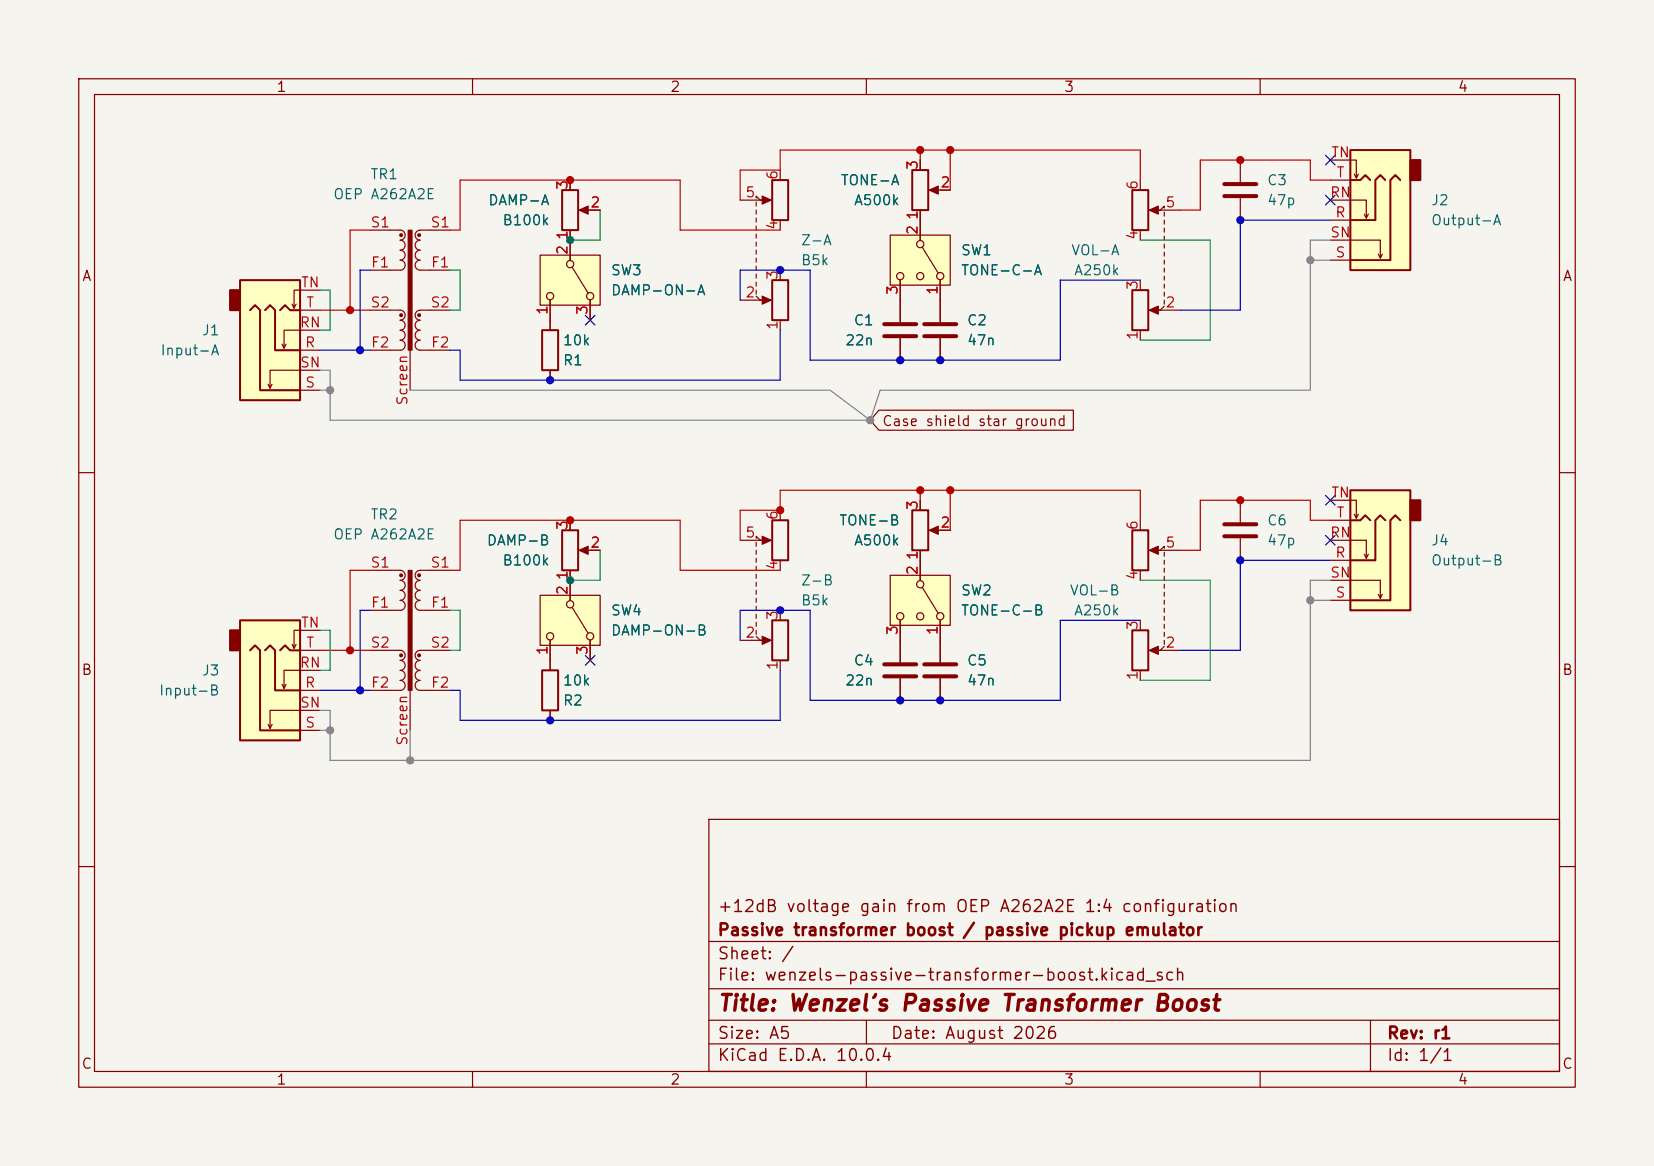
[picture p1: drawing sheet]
<svg xmlns="http://www.w3.org/2000/svg" width="210mm" height="148mm" viewBox="0 0 210 148" stroke-linecap="round" stroke-linejoin="round" font-family="sans-serif">
<path d="M0 0h210v148h-210z" fill="#f5f4ef" stroke="#f5f4ef" stroke-width=".13"/>
<g fill="none" stroke="#840000" stroke-width=".15">
<path d="M10 10h190v128h-190zM12 12h186v124h-186zM60 10v2M110 10v2M160 10v2M10 60h2M47 72.4h3.8a.64 .64 0 0 1 .6 .6 .64 .64 0 0 1-.6 .7 .64 .64 0 0 1 .6 .6 .64 .64 0 0 1-.6 .6 .64 .64 0 0 1 .6 .7 .64 .64 0 0 1-.6 .6 .64 .64 0 0 1 .6 .6 .64 .64 0 0 1-.6 .7h-3.8M57.1 72.4h-3.8a.63 .63 0 0 0-.6 .6 .63 .63 0 0 0 .6 .7 .64 .64 0 0 0-.6 .6 .64 .64 0 0 0 .6 .6 .64 .64 0 0 0-.6 .7 .64 .64 0 0 0 .6 .6 .64 .64 0 0 0-.6 .6 .64 .64 0 0 0 .6 .7h3.8M198 60h2M47 82.6h3.8a.64 .64 0 0 1 .6 .6 .64 .64 0 0 1-.6 .6 .64 .64 0 0 1 .6 .7 .64 .64 0 0 1-.6 .6 .64 .64 0 0 1 .6 .6 .64 .64 0 0 1-.6 .7 .64 .64 0 0 1 .6 .6 .64 .64 0 0 1-.6 .6h-3.8M52.1 85.1v7.6M57.1 82.6h-3.8a.63 .63 0 0 0-.6 .6 .63 .63 0 0 0 .6 .6 .64 .64 0 0 0-.6 .7 .64 .64 0 0 0 .6 .6 .64 .64 0 0 0-.6 .6 .64 .64 0 0 0 .6 .7 .64 .64 0 0 0-.6 .6 .64 .64 0 0 0 .6 .6h3.8"/>
<path d="M10 110h2M90 104h108v32h-108zM90 119.5h108M198 110h2M60 136v2M90 132.5h108M90 129.5h108M90 125.5h108M110 136v2M110 129.5v3M160 136v2M174 129.5v6.5"/>
</g>
<path d="M51.8 72.4h.5v15.2h-.5z" fill="#840000" stroke="#840000" stroke-width=".13"/>
<g fill="none" stroke="#840000" stroke-width=".25">
<circle cx="50.9" cy="73" r=".13"/>
<circle cx="53.2" cy="73" r=".13"/>
<circle cx="50.9" cy="83.2" r=".13"/>
<circle cx="53.2" cy="83.2" r=".13"/>
</g>
<path d="M68.6 32.4h7.6v6.3h-7.6z" fill="#ffffc2"/>
<g fill="none" stroke="#840000" stroke-width=".15">
<path d="M47 29.2h3.8a.64 .64 0 0 1 .6 .6 .64 .64 0 0 1-.6 .7M47 39.4h3.8a.64 .64 0 0 1 .6 .6 .64 .64 0 0 1-.6 .6M47 34.3h3.8M50.8 31.8a.64 .64 0 0 1 .6 .6 .64 .64 0 0 1-.6 .6M50.8 33a.64 .64 0 0 1 .6 .7 .64 .64 0 0 1-.6 .6M50.8 30.5a.64 .64 0 0 1 .6 .6 .64 .64 0 0 1-.6 .7M53.3 29.2a.63 .63 0 0 0-.6 .6 .63 .63 0 0 0 .6 .7M53.3 30.5a.63 .63 0 0 0-.6 .6 .63 .63 0 0 0 .6 .7M53.3 31.8a.63 .63 0 0 0-.6 .6 .63 .63 0 0 0 .6 .6M53.3 33a.63 .63 0 0 0-.6 .7 .63 .63 0 0 0 .6 .6h3.8M53.3 39.4a.63 .63 0 0 0-.6 .6 .63 .63 0 0 0 .6 .6M53.3 29.2h3.8"/>
<path d="M53.3 39.4h3.8M68.6 32.4h7.6v6.3h-7.6zM69.8 38.1v2.5M72.4 30.5v2.5M72.6 33.9l2.1 3.3M74.9 38.1v2.5M47 44.5h3.8M50.8 41.9a.64 .64 0 0 1 .6 .6 .64 .64 0 0 1-.6 .7M50.8 43.2a.64 .64 0 0 1 .6 .6 .64 .64 0 0 1-.6 .7M50.8 40.6a.64 .64 0 0 1 .6 .7 .64 .64 0 0 1-.6 .6M52.1 41.9v7.6M53.3 40.6a.63 .63 0 0 0-.6 .7 .63 .63 0 0 0 .6 .6"/>
<path d="M53.3 41.9a.63 .63 0 0 0-.6 .6 .63 .63 0 0 0 .6 .7M53.3 43.2a.63 .63 0 0 0-.6 .6 .63 .63 0 0 0 .6 .7h3.8M94 68.6h3.5M96 68.3v-.2l.5 .5M96 68.8v.5M96 69.9v.5M96 70.9v.5M96 71.9v.5M96 72.9v.5M96 73.9v.5M96 74.9v.5M96 75.9v.6"/>
<path d="M96 77v.5M96 78v.5M96 79v.5M99.1 64.8v1.2M99.1 71.1v1.3M99.1 77.5v1.2M94 81.3h3.5M96 80.8l.5 .5M96 80v.5M99.1 83.8v1.3"/>
<circle cx="69.8" cy="37.6" r=".46"/>
<circle cx="72.4" cy="33.5" r=".46"/>
<circle cx="74.9" cy="37.6" r=".46"/>
</g>
<g fill="none" stroke="#840000" stroke-width=".25">
<path d="M98 78.7h2.1v5.1h-2.1zM98 66h2.1v5.1h-2.1z"/>
<circle cx="50.9" cy="29.8" r=".13"/>
<circle cx="53.2" cy="29.8" r=".13"/>
<circle cx="50.9" cy="40" r=".13"/>
<circle cx="53.2" cy="40" r=".13"/>
</g>
<g fill="#840000" stroke="#840000" stroke-width=".15">
<path d="M96.8 80.8l1.1 .5-1.1 .5z"/>
<path d="M96.8 68.1l1.1 .5-1.1 .5z"/>
</g>
<path d="M51.8 29.2h.5v15.3h-.5z" fill="#840000" stroke="#840000" stroke-width=".13"/>
<path d="M30.5 35.6h7.6v15.2h-7.6z" fill="#ffffc2"/>
<path d="M29.2 36.8h1.3v2.6h-1.3z" fill="#840000" stroke="#840000" stroke-width=".25"/>
<path d="M30.5 35.6h7.6v15.2h-7.6zM31.7 39.4l.7-.7 .6 .7v10.1h5.1M33.7 39.4l.6-.7 .6 .7v5.1h3.2M35.6 39.4l.6-.7 .6 .7h1.3M98 35.6h2.1v5h-2.1zM98 22.9h2.1v5h-2.1z" fill="none" stroke="#840000" stroke-width=".25"/>
<g fill="none" stroke="#840000" stroke-width=".15">
<path d="M37.6 38.6l-.3 .5M38.1 39.4h2.5M40.6 36.8h-3.3v2.3l-.2-.5M94 38.1h3.5M94 25.4h3.5M96 25.1v-.2l.5 .5M96 37.6l.5 .5M96 25.7v.5M96 26.7v.5M96 27.7v.5M96 28.7v.5M96 29.7v.5"/>
<path d="M96 30.7v.5M96 31.8v.5M96 32.8v.5M96 33.8v.5M96 34.8v.5M96 35.8v.5M96 36.8v.5M99.1 21.6v1.3M99.1 27.9v1.3M99.1 34.3v1.3M119.4 38.1v2.8M34.5 48.8l-.2 .5"/>
<path d="M36.3 43.7l-.2 .5M38.1 44.5h2.5M38.1 49.5h2.5M40.6 47h-6.3v2.3l-.3-.5M40.6 41.9h-4.5v2.3l-.3-.5M99.1 40.6v1.3M119.4 42.9v2.8"/>
</g>
<g fill="#840000" stroke="#840000" stroke-width=".15">
<path d="M96.8 37.6l1.1 .5-1.1 .5z"/>
<path d="M96.8 24.9l1.1 .5-1.1 .5z"/>
</g>
<path d="M117.3 41.1h4.1M117.3 42.7h4.1" fill="none" stroke="#840000" stroke-width=".51"/>
<path d="M113 29.8h7.6v6.4h-7.6z" fill="#ffffc2"/>
<g fill="none" stroke="#840000" stroke-width=".15">
<path d="M113 29.8h7.6v6.4h-7.6zM114.3 35.6v5.3M116.8 27.9v2.6M117.1 31.4l2 3.3M119.4 35.6v2.5M114.3 42.9v2.8M69.8 83.8v1.3M69.8 90.2v1.2"/>
<circle cx="114.3" cy="35.1" r=".46"/>
<circle cx="116.8" cy="35.1" r=".46"/>
<circle cx="116.8" cy="31" r=".46"/>
<circle cx="119.4" cy="35.1" r=".46"/>
</g>
<path d="M112.3 41.1h4M112.3 42.7h4" fill="none" stroke="#840000" stroke-width=".51"/>
<path d="M68.8 85.1h2.1v5.1h-2.1z" fill="none" stroke="#840000" stroke-width=".25"/>
<path d="M68.6 75.6h7.6v6.3h-7.6z" fill="#ffffc2"/>
<g fill="none" stroke="#840000" stroke-width=".15">
<path d="M116.8 20.3v1.3M116.8 26.7v1.2M118.4 24.1h2.2M144.8 22.9v1.2M144.8 29.2v1.3M144.8 35.6v1.2M146.3 39.4h3.6M146.3 26.7h3.6M147.8 26.4v-.2l-.5 .5M147.8 38.9l-.5 .5M147.8 26.9v.5M147.8 27.9v.5"/>
<path d="M147.8 29v.5M147.8 30v.5M147.8 31v.5M147.8 32v.5M147.8 33v.5M147.8 34v.5M147.8 35.1v.5M147.8 36.1v.5M147.8 37.1v.5M147.8 38.1v.5M157.5 20.3v2.8M157.5 25.1v2.8"/>
<path d="M144.8 41.9v1.3M68.6 75.6h7.6v6.3h-7.6zM72.4 66v1.3M72.4 72.4v3.8M72.6 77.1l2.1 3.3M73.9 69.9h2.3M116.8 63.5v1.3M116.8 69.9v1.2M118.4 67.3h2.2M69.8 81.3v2.5M74.9 81.3v2.5"/>
<circle cx="72.4" cy="76.7" r=".46"/>
<circle cx="69.8" cy="80.8" r=".46"/>
<circle cx="74.9" cy="80.8" r=".46"/>
</g>
<path d="M115.8 21.6h2.1v5.1h-2.1zM143.8 36.8h2v5.1h-2zM143.8 24.1h2v5.1h-2zM71.4 67.3h2v5.1h-2zM115.8 64.8h2.1v5.1h-2.1z" fill="none" stroke="#840000" stroke-width=".25"/>
<g fill="#840000" stroke="#840000" stroke-width=".15">
<path d="M118 67.3l1.1-.5v1z"/>
<path d="M73.5 69.9l1.2-.6v1.1z"/>
<path d="M145.9 39.4l1.2-.5v1z"/>
<path d="M145.9 26.7l1.2-.5v1z"/>
<path d="M118 24.1l1.1-.5v1z"/>
</g>
<path d="M155.4 23.4h4.1M155.4 24.9h4.1" fill="none" stroke="#840000" stroke-width=".51"/>
<path d="M171.4 19.1h7.7v15.2h-7.7z" fill="#ffffc2"/>
<path d="M179.1 20.3h1.2v2.6h-1.2z" fill="#840000" stroke="#840000" stroke-width=".25"/>
<path d="M171.4 19.1h7.7v15.2h-7.7zM171.4 22.9h1.3l.7-.7 .6 .7M175.9 22.9l-.6-.7-.7 .7v5h-3.2M177.8 22.9l-.6-.7-.7 .7v10.1h-5.1" fill="none" stroke="#840000" stroke-width=".25"/>
<path d="M168.9 30.5h6.4v2.3l.2-.5M168.9 25.4h4.6v2.3l.2-.5M168.9 20.3h3.3v2.3l.3-.5M168.9 27.9h2.5M168.9 33h2.5M168.9 22.9h2.5M172 22.1l.2 .5M173.2 27.2l.3 .5M175 32.3l.3 .5" fill="none" stroke="#840000" stroke-width=".15"/>
<path d="M171.4 62.2h7.7v15.3h-7.7z" fill="#ffffc2"/>
<path d="M179.1 63.5h1.2v2.5h-1.2z" fill="#840000" stroke="#840000" stroke-width=".25"/>
<path d="M143.8 67.3h2v5.1h-2zM171.4 62.2h7.7v15.3h-7.7zM171.4 66h1.3l.7-.6 .6 .6M175.9 66l-.6-.6-.7 .6v5.1h-3.2M177.8 66l-.6-.6-.7 .6v10.2h-5.1M143.8 80h2v5.1h-2z" fill="none" stroke="#840000" stroke-width=".25"/>
<g fill="none" stroke="#840000" stroke-width=".15">
<path d="M144.8 66v1.3M144.8 72.4v1.3M144.8 78.7v1.3M146.3 69.9h3.6M147.8 69.6v-.3l-.5 .6M147.8 70.1v.5M147.8 71.1v.5M147.8 72.1v.5M147.8 73.2v.5M147.8 74.2v.5M147.8 75.2v.5M147.8 76.2v.5"/>
<path d="M147.8 77.2v.5M147.8 78.2v.5M147.8 79.2v.6M157.5 63.5v2.8M157.5 68.3v2.8M168.9 73.7h6.4v2.2l.2-.5M168.9 68.6h4.6v2.3l.2-.5M168.9 63.5h3.3v2.3l.3-.5M168.9 71.1h2.5M168.9 76.2h2.5M168.9 66h2.5M172 65.3l.2 .5"/>
<path d="M173.2 70.4l.3 .5M175 75.4l.3 .5M144.8 85.1v1.3M146.3 82.6h3.6M147.8 82l-.5 .6M147.8 80.3v.5M147.8 81.3v.5"/>
</g>
<path d="M155.4 66.5h4.1M155.4 68.1h4.1" fill="none" stroke="#840000" stroke-width=".51"/>
<g fill="#840000" stroke="#840000" stroke-width=".15">
<path d="M145.9 82.6l1.2-.6v1.1z"/>
<path d="M145.9 69.9l1.2-.6v1.1z"/>
</g>
<path d="M30.5 78.7h7.6v15.3h-7.6z" fill="#ffffc2"/>
<path d="M29.2 80h1.3v2.6h-1.3z" fill="#840000" stroke="#840000" stroke-width=".25"/>
<path d="M71.4 24.1h2v5.1h-2zM30.5 78.7h7.6v15.3h-7.6zM31.7 82.6l.7-.7 .6 .7v10.1h5.1M33.7 82.6l.6-.7 .6 .7v5h3.2M35.6 82.6l.6-.7 .6 .7h1.3" fill="none" stroke="#840000" stroke-width=".25"/>
<path d="M72.4 22.9v1.2M72.4 29.2v1.3M73.9 26.7h2.3M34.5 91.9l-.2 .6M36.3 86.9l-.2 .5M37.6 81.8l-.3 .5M38.1 87.6h2.5M38.1 92.7h2.5M38.1 82.6h2.5M40.6 90.2h-6.3v2.3l-.3-.6M40.6 85.1h-4.5v2.3l-.3-.5M40.6 80h-3.3v2.3l-.2-.5" fill="none" stroke="#840000" stroke-width=".15"/>
<path d="M73.5 26.7l1.2-.5v1z" fill="#840000" stroke="#840000" stroke-width=".15"/>
<path d="M113 73h7.6v6.4h-7.6z" fill="#ffffc2"/>
<g fill="none" stroke="#840000" stroke-width=".15">
<path d="M69.8 38.1v3.8M72.4 22.9v1.2M72.4 29.2v3.8M74.9 26.7h1.3M74.9 38.1v2.5M114.3 35.6v5.3M116.8 20.3v1.3M116.8 26.7v3.8M119.4 35.6v5.3M119.4 24.1h1.2M69.8 47v1.3M111.6 52.1h24.7v2.5h-24.7l-1.1-1.3z"/>
<path d="M114.3 42.9v2.8M119.4 42.9v2.8M72.4 66v1.3M72.4 72.4v3.8M74.9 69.9h1.3M113 73h7.6v6.4h-7.6zM114.3 78.7v5.4M116.8 63.5v1.3M116.8 69.9v3.8M117.1 74.5l2 3.4M119.4 78.7v5.4M119.4 67.3h1.2"/>
<path d="M69.8 81.3v3.8M69.8 90.2v1.2M74.9 81.3v2.5M114.3 86.1v2.8M119.4 86.1v2.8"/>
<circle cx="114.3" cy="78.2" r=".46"/>
<circle cx="116.8" cy="78.2" r=".46"/>
<circle cx="116.8" cy="74.2" r=".46"/>
<circle cx="119.4" cy="78.2" r=".46"/>
</g>
<path d="M68.8 41.9h2.1v5.1h-2.1z" fill="none" stroke="#840000" stroke-width=".25"/>
<path d="M112.3 84.3h4M112.3 85.9h4M117.3 84.3h4.1M117.3 85.9h4.1" fill="none" stroke="#840000" stroke-width=".51"/>
<path d="M166.4 33h2.5M168.9 30.5h-2.5v19h-54.6l-1.3 3.8M40.6 47h1.3v6.3h68.6M40.6 49.5h1.3M52.1 49.5h53.3l5.1 3.8M166.4 76.2h2.5M168.9 73.7h-2.5v22.8h-124.5v-6.3h-1.3M40.6 92.7h1.3M52.1 92.7v3.8" fill="none" stroke="#848484" stroke-width=".15"/>
<path d="M47 34.3h-1.3v10.2M144.8 35.6h-10.2v10.1h-31.7v-11.4h-8.9v3.8M168.9 27.9h-11.4v11.5h-7.6M40.6 44.5h6.4M99.1 41.9v6.4h-40.7v-3.8h-1.3M47 77.5h-1.3v10.1M144.8 78.7h-10.2v10.2h-31.7v-11.4h-8.9v3.8M168.9 71.1h-11.4v11.5h-7.6M40.6 87.6h6.4M99.1 85.1v6.3h-40.7v-3.8h-1.3" fill="none" stroke="#0000c2" stroke-width=".15"/>
<g fill="none" stroke="#c20000" stroke-width=".15">
<path d="M116.8 19.1v1.2M120.6 19.1v5M40.6 39.4h6.4M47 29.2h-2.6v10.2M57.1 29.2h1.3v-6.3h28v6.3h12.7M144.8 22.9v-3.8h-45.7v2.5h-5.1v3.8M168.9 22.9h-2.5v-2.6h-14v6.4h-2.5M47 72.4h-2.6v10.2M57.1 72.4h1.3v-6.4h28v6.4h12.7M116.8 62.2v1.3M120.6 62.2v5.1M144.8 66v-3.8h-45.7v2.6h-5.1v3.8"/>
<path d="M168.9 66h-2.5v-2.5h-14v6.4h-2.5M40.6 82.6h6.4"/>
</g>
<path d="M40.6 36.8h1.3v5.1h-1.3M57.1 34.3h1.3v5.1h-1.3M76.2 26.7v3.8h-3.8M144.8 30.5h8.9v12.7h-8.9M57.1 77.5h1.3v5.1h-1.3M76.2 69.9v3.8h-3.8M144.8 73.7h8.9v12.7h-8.9M40.6 80h1.3v5.1h-1.3" fill="none" stroke="#009600" stroke-width=".15"/>
<path d="M168.3 19.7l1.2 1.2M169.5 19.7l-1.2 1.2M168.3 24.8l1.2 1.2M169.5 24.8l-1.2 1.2M74.3 40l1.2 1.2M75.5 40l-1.2 1.2M168.3 62.9l1.2 1.2M168.3 68l1.2 1.2M169.5 62.9l-1.2 1.2M169.5 68l-1.2 1.2M74.3 83.2l1.2 1.2M75.5 83.2l-1.2 1.2" fill="none" stroke="#000084" stroke-width=".15"/>
<g fill="#0000c2" stroke="#0000c2" stroke-width=".13">
<circle cx="69.8" cy="48.3" r=".46"/>
<circle cx="45.7" cy="44.5" r=".46"/>
<circle cx="99.1" cy="34.3" r=".46"/>
<circle cx="114.3" cy="45.7" r=".46"/>
<circle cx="119.4" cy="45.7" r=".46"/>
<circle cx="157.5" cy="71.1" r=".46"/>
<circle cx="45.7" cy="87.6" r=".46"/>
<circle cx="157.5" cy="27.9" r=".46"/>
<circle cx="69.8" cy="91.4" r=".46"/>
<circle cx="99.1" cy="77.5" r=".46"/>
<circle cx="114.3" cy="88.9" r=".46"/>
<circle cx="119.4" cy="88.9" r=".46"/>
</g>
<g fill="#c20000" stroke="#c20000" stroke-width=".13">
<circle cx="72.4" cy="66" r=".46"/>
<circle cx="44.4" cy="39.4" r=".46"/>
<circle cx="72.4" cy="22.9" r=".46"/>
<circle cx="116.8" cy="19.1" r=".46"/>
<circle cx="120.6" cy="19.1" r=".46"/>
<circle cx="157.5" cy="63.5" r=".46"/>
<circle cx="44.4" cy="82.6" r=".46"/>
<circle cx="157.5" cy="20.3" r=".46"/>
<circle cx="120.6" cy="62.2" r=".46"/>
<circle cx="99.1" cy="64.8" r=".46"/>
<circle cx="116.8" cy="62.2" r=".46"/>
</g>
<g fill="#848484" stroke="#848484" stroke-width=".13">
<circle cx="41.9" cy="49.5" r=".46"/>
<circle cx="166.4" cy="76.2" r=".46"/>
<circle cx="52.1" cy="96.5" r=".46"/>
<circle cx="41.9" cy="92.7" r=".46"/>
<circle cx="166.4" cy="33" r=".46"/>
<circle cx="110.5" cy="53.3" r=".46"/>
</g>
<g fill="#009600" stroke="#009600" stroke-width=".13">
<circle cx="72.4" cy="30.5" r=".46"/>
<circle cx="72.4" cy="73.7" r=".46"/>
</g>
<text font-size="2" fill="#840000" x="91" y="128.8">Title: Wenzel’s Passive Transformer Boost</text>
<g font-size="1.5" fill="#840000">
<text x="91" y="119.2">Passive transformer boost / passive pickup emulator</text>
<text x="91" y="116.2">+12dB voltage gain from OEP A262A2E 1:4 configuration</text>
<text x="91" y="124.9">File: wenzels-passive-transformer-boost.kicad_sch</text>
<text x="91" y="122.2">Sheet: /</text>
<text x="91" y="135.1">KiCad E.D.A. 10.0.4</text>
<text x="91" y="132.3">Size: A5</text>
<text x="113" y="132.3">Date: August 2026</text>
<text x="176" y="132.3">Rev: r1</text>
<text x="176" y="135.1">Id: 1/1</text>
</g>
<g font-size="1.3" fill="#840000">
<text x="35" y="12">1</text>
<text x="85" y="12">2</text>
<text x="135" y="12">3</text>
<text x="185" y="12">4</text>
<text x="10.3" y="36">A</text>
<text x="198.4" y="36">A</text>
<text x="111.9" y="54.4">Case shield star ground</text>
<text x="10.3" y="86">B</text>
<text x="198.3" y="86">B</text>
<text x="10.3" y="136">C</text>
<text x="198.3" y="136">C</text>
<text x="35" y="138">1</text>
<text x="85" y="138">2</text>
<text x="135" y="138">3</text>
<text x="185" y="138">4</text>
</g>
<g font-size="1.3" fill="#006464">
<text x="46.9" y="23.1">TR1</text>
<text x="106.6" y="23.8">TONE-A</text>
<text x="160.8" y="23.8">C3</text>
<text x="42.2" y="25.6">OEP A262A2E</text>
<text x="61.9" y="26.4">DAMP-A</text>
<text x="63.7" y="28.9">B100k</text>
<text x="108.3" y="26.4">A500k</text>
<text x="160.8" y="26.4">47p</text>
<text x="181.6" y="26.4">J2</text>
<text x="181.6" y="28.9">Output-A</text>
<text x="77.5" y="35.3">SW3</text>
<text x="101.6" y="31.5">Z-A</text>
<text x="101.6" y="34">B5k</text>
<text x="121.9" y="32.7">SW1</text>
<text x="121.9" y="35.3">TONE-C-A</text>
<text x="135.9" y="32.7">VOL-A</text>
<text x="136.3" y="35.3">A250k</text>
<text x="77.5" y="37.8">DAMP-ON-A</text>
<text x="108.3" y="41.6">C1</text>
<text x="122.7" y="41.6">C2</text>
<text x="20.3" y="45.4">Input-A</text>
<text x="25.5" y="42.9">J1</text>
<text x="71.4" y="46.7">R1</text>
<text x="71.4" y="44.2">10k</text>
<text x="107.2" y="44.2">22n</text>
<text x="122.7" y="44.2">47n</text>
<text x="42.2" y="68.8">OEP A262A2E</text>
<text x="46.9" y="66.2">TR2</text>
<text x="61.7" y="69.6">DAMP-B</text>
<text x="106.5" y="67">TONE-B</text>
<text x="108.3" y="69.6">A500k</text>
<text x="160.8" y="67">C6</text>
<text x="160.8" y="69.6">47p</text>
<text x="181.6" y="69.6">J4</text>
<text x="63.7" y="72.1">B100k</text>
<text x="101.6" y="74.6">Z-B</text>
<text x="101.6" y="77.2">B5k</text>
<text x="121.9" y="75.9">SW2</text>
<text x="135.7" y="75.9">VOL-B</text>
<text x="181.6" y="72.1">Output-B</text>
<text x="77.5" y="78.4">SW4</text>
<text x="77.5" y="81">DAMP-ON-B</text>
<text x="121.9" y="78.4">TONE-C-B</text>
<text x="136.3" y="78.4">A250k</text>
<text x="20.1" y="88.6">Input-B</text>
<text x="25.5" y="86.1">J3</text>
<text x="71.4" y="89.9">R2</text>
<text x="71.4" y="87.3">10k</text>
<text x="107.2" y="87.3">22n</text>
<text x="108.3" y="84.8">C4</text>
<text x="122.7" y="84.8">C5</text>
<text x="122.7" y="87.3">47n</text>
</g>
<g font-size="1.3" fill="#a90000">
<text x="99" y="22.9" transform="rotate(-90 99 22.9)">6</text>
<text x="116.8" y="21.7" transform="rotate(-90 116.8 21.7)">3</text>
<text x="168.9" y="20.3">TN</text>
<text x="169.6" y="22.8">T</text>
<text x="46.9" y="29.2">S1</text>
<text x="54.6" y="29.2">S1</text>
<text x="72.4" y="24.2" transform="rotate(-90 72.4 24.2)">3</text>
<text x="74.9" y="26.6">2</text>
<text x="94.5" y="25.4">5</text>
<text x="99" y="29.3" transform="rotate(-90 99 29.3)">4</text>
<text x="116.8" y="29.9" transform="rotate(-90 116.8 29.9)">2</text>
<text x="116.8" y="28" transform="rotate(-90 116.8 28)">1</text>
<text x="119.3" y="24.1">2</text>
<text x="144.8" y="24.2" transform="rotate(-90 144.8 24.2)">6</text>
<text x="147.9" y="26.6">5</text>
<text x="168.8" y="25.4">RN</text>
<text x="169.4" y="27.9">R</text>
<text x="47" y="34.3">F1</text>
<text x="54.6" y="34.3">F1</text>
<text x="72.4" y="32.5" transform="rotate(-90 72.4 32.5)">2</text>
<text x="72.4" y="30.6" transform="rotate(-90 72.4 30.6)">1</text>
<text x="99" y="35.6" transform="rotate(-90 99 35.6)">3</text>
<text x="144.8" y="30.6" transform="rotate(-90 144.8 30.6)">4</text>
<text x="168.8" y="30.5">SN</text>
<text x="169.5" y="33">S</text>
<text x="38" y="41.9">RN</text>
<text x="38.1" y="36.8">TN</text>
<text x="38.8" y="39.3">T</text>
<text x="46.9" y="39.3">S2</text>
<text x="54.6" y="39.3">S2</text>
<text x="69.8" y="40.1" transform="rotate(-90 69.8 40.1)">1</text>
<text x="74.9" y="40.1" transform="rotate(-90 74.9 40.1)">3</text>
<text x="94.5" y="38.1">2</text>
<text x="99" y="42" transform="rotate(-90 99 42)">1</text>
<text x="114.3" y="37.5" transform="rotate(-90 114.3 37.5)">3</text>
<text x="119.4" y="37.5" transform="rotate(-90 119.4 37.5)">1</text>
<text x="144.8" y="36.9" transform="rotate(-90 144.8 36.9)">3</text>
<text x="147.9" y="39.3">2</text>
<text x="38" y="47">SN</text>
<text x="38.6" y="44.4">R</text>
<text x="47" y="44.4">F2</text>
<text x="54.6" y="44.4">F2</text>
<text x="144.8" y="43.3" transform="rotate(-90 144.8 43.3)">1</text>
<text x="38.7" y="49.5">S</text>
<text x="52" y="51.6" transform="rotate(-90 52 51.6)">Screen</text>
<text x="116.8" y="64.8" transform="rotate(-90 116.8 64.8)">3</text>
<text x="168.9" y="63.5">TN</text>
<text x="72.4" y="67.4" transform="rotate(-90 72.4 67.4)">3</text>
<text x="74.9" y="69.8">2</text>
<text x="94.5" y="68.6">5</text>
<text x="99" y="66.1" transform="rotate(-90 99 66.1)">6</text>
<text x="116.8" y="71.2" transform="rotate(-90 116.8 71.2)">1</text>
<text x="119.3" y="67.3">2</text>
<text x="144.8" y="67.4" transform="rotate(-90 144.8 67.4)">6</text>
<text x="147.9" y="69.8">5</text>
<text x="168.8" y="68.6">RN</text>
<text x="169.4" y="71.1">R</text>
<text x="169.6" y="66">T</text>
<text x="46.9" y="72.4">S1</text>
<text x="47" y="77.4">F1</text>
<text x="54.6" y="72.4">S1</text>
<text x="54.6" y="77.4">F1</text>
<text x="72.4" y="75.6" transform="rotate(-90 72.4 75.6)">2</text>
<text x="72.4" y="73.7" transform="rotate(-90 72.4 73.7)">1</text>
<text x="99" y="72.5" transform="rotate(-90 99 72.5)">4</text>
<text x="116.8" y="73.1" transform="rotate(-90 116.8 73.1)">2</text>
<text x="144.8" y="73.7" transform="rotate(-90 144.8 73.7)">4</text>
<text x="168.8" y="73.6">SN</text>
<text x="169.5" y="76.2">S</text>
<text x="38.1" y="80">TN</text>
<text x="38.8" y="82.5">T</text>
<text x="46.9" y="82.5">S2</text>
<text x="54.6" y="82.5">S2</text>
<text x="69.8" y="83.3" transform="rotate(-90 69.8 83.3)">1</text>
<text x="74.9" y="83.3" transform="rotate(-90 74.9 83.3)">3</text>
<text x="94.5" y="81.3">2</text>
<text x="99" y="78.8" transform="rotate(-90 99 78.8)">3</text>
<text x="114.3" y="80.7" transform="rotate(-90 114.3 80.7)">3</text>
<text x="119.4" y="80.7" transform="rotate(-90 119.4 80.7)">1</text>
<text x="144.8" y="80.1" transform="rotate(-90 144.8 80.1)">3</text>
<text x="147.9" y="82.5">2</text>
<text x="38" y="85.1">RN</text>
<text x="38.6" y="87.6">R</text>
<text x="47" y="87.6">F2</text>
<text x="54.6" y="87.6">F2</text>
<text x="99" y="85.2" transform="rotate(-90 99 85.2)">1</text>
<text x="144.8" y="86.4" transform="rotate(-90 144.8 86.4)">1</text>
<text x="38" y="90.1">SN</text>
<text x="38.7" y="92.7">S</text>
<text x="52" y="94.7" transform="rotate(-90 52 94.7)">Screen</text>
</g>
</svg>
